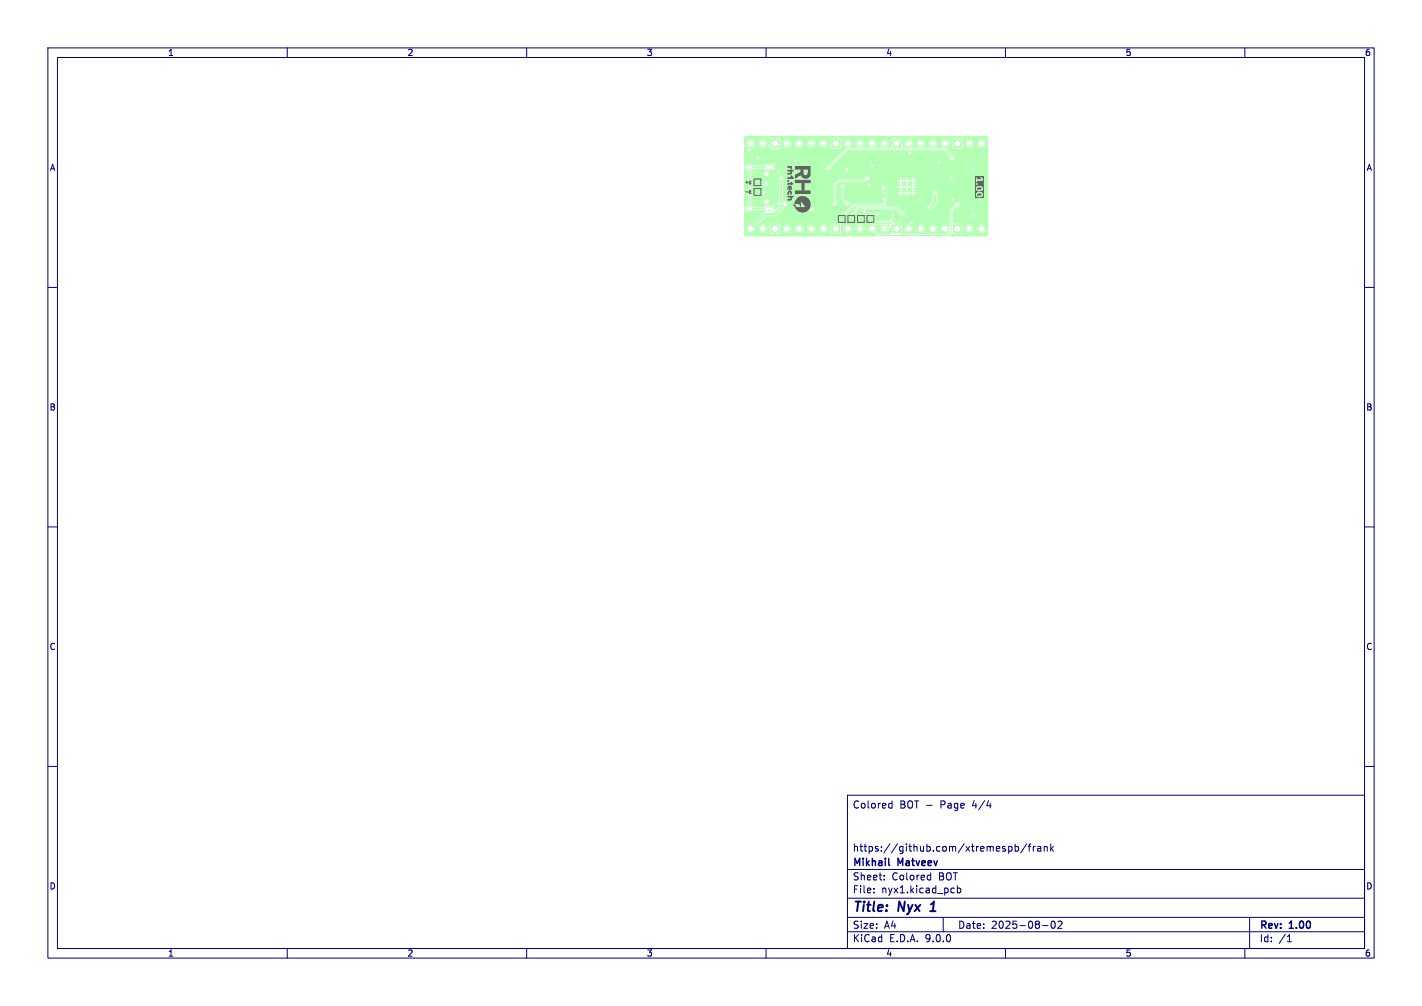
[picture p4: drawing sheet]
<svg xmlns="http://www.w3.org/2000/svg" width="297mm" height="210mm" viewBox="0 0 297 210" stroke-linecap="round" stroke-linejoin="round" font-family="sans-serif">
<g fill="#b3ffb3" stroke="#b3ffb3" stroke-width=".21">
<path d="M157.7 37.6h1v1h-1z"/>
<path d="M157.7 39.6h1v1h-1z"/>
<path d="M181.3 45.2h1v1h-1z"/>
<path d="M179.3 45.2h1v1h-1z"/>
<path d="M177.3 45.2h1v1h-1z"/>
<path d="M175.3 45.2h1v1h-1z"/>
<path d="M161 29.2h1.6v1.6h-1.6z"/>
<path d="M173.7 29.2h1.6v1.6h-1.6z"/>
<path d="M186.4 29.2h1.6v1.6h-1.6z"/>
<path d="M199.1 29.2h1.6v1.6h-1.6z"/>
<path d="M199.1 46.9h1.6v1.6h-1.6z"/>
<path d="M186.4 46.9h1.6v1.6h-1.6z"/>
<path d="M173.7 46.9h1.6v1.6h-1.6z"/>
<path d="M161 46.9h1.6v1.6h-1.6z"/>
<circle cx="188.2" cy="37.7" r=".3"/>
<circle cx="189.4" cy="37.7" r=".3"/>
<circle cx="190.7" cy="37.7" r=".3"/>
<circle cx="188.2" cy="39" r=".3"/>
<circle cx="189.4" cy="39" r=".3"/>
<circle cx="190.7" cy="39" r=".3"/>
<circle cx="188.2" cy="40.3" r=".3"/>
<circle cx="189.4" cy="40.3" r=".3"/>
<circle cx="190.7" cy="40.3" r=".3"/>
<circle cx="156.8" cy="30" r=".8"/>
<circle cx="159.3" cy="30" r=".8"/>
<circle cx="164.4" cy="30" r=".8"/>
<circle cx="166.9" cy="30" r=".8"/>
<circle cx="169.5" cy="30" r=".8"/>
<circle cx="172" cy="30" r=".8"/>
<circle cx="177.1" cy="30" r=".8"/>
<circle cx="179.6" cy="30" r=".8"/>
<circle cx="182.2" cy="30" r=".8"/>
<circle cx="184.7" cy="30" r=".8"/>
<circle cx="189.8" cy="30" r=".8"/>
<circle cx="192.3" cy="30" r=".8"/>
<circle cx="194.9" cy="30" r=".8"/>
<circle cx="197.4" cy="30" r=".8"/>
<circle cx="202.5" cy="30" r=".8"/>
<circle cx="205" cy="30" r=".8"/>
<circle cx="205" cy="47.7" r=".8"/>
<circle cx="202.5" cy="47.7" r=".8"/>
<circle cx="197.4" cy="47.7" r=".8"/>
<circle cx="194.9" cy="47.7" r=".8"/>
<circle cx="192.3" cy="47.7" r=".8"/>
<circle cx="189.8" cy="47.7" r=".8"/>
<circle cx="184.7" cy="47.7" r=".8"/>
<circle cx="182.2" cy="47.7" r=".8"/>
<circle cx="179.6" cy="47.7" r=".8"/>
<circle cx="177.1" cy="47.7" r=".8"/>
<circle cx="172" cy="47.7" r=".8"/>
<circle cx="169.5" cy="47.7" r=".8"/>
<circle cx="166.9" cy="47.7" r=".8"/>
<circle cx="164.4" cy="47.7" r=".8"/>
<circle cx="159.3" cy="47.7" r=".8"/>
<circle cx="156.8" cy="47.7" r=".8"/>
<circle cx="195.3" cy="40.1" r=".4"/>
<circle cx="194.1" cy="43.4" r=".4"/>
<circle cx="184.8" cy="41.6" r=".4"/>
<circle cx="184.6" cy="39.2" r=".4"/>
<circle cx="163.9" cy="42.6" r=".35"/>
<circle cx="163.1" cy="37.3" r=".35"/>
<circle cx="160" cy="38.2" r=".4"/>
<circle cx="159.6" cy="40.2" r=".4"/>
<circle cx="183.3" cy="44.7" r=".4"/>
<circle cx="188.4" cy="44.5" r=".4"/>
<circle cx="184.7" cy="42.7" r=".4"/>
<circle cx="199.9" cy="42.7" r=".4"/>
<circle cx="156.5" cy="31.3" r=".4"/>
<circle cx="158.3" cy="32.9" r=".4"/>
<circle cx="169.6" cy="43.7" r=".4"/>
<circle cx="196.1" cy="33.9" r=".4"/>
<circle cx="190.1" cy="31.9" r=".4"/>
<circle cx="203.3" cy="45" r=".4"/>
<circle cx="199" cy="41.6" r=".4"/>
<circle cx="198.6" cy="37.1" r=".4"/>
<circle cx="203.2" cy="35.3" r=".4"/>
<circle cx="198.9" cy="33.1" r=".4"/>
<circle cx="173.1" cy="35" r=".4"/>
<circle cx="182.3" cy="34.6" r=".4"/>
<circle cx="176.9" cy="42.5" r=".4"/>
<circle cx="174.4" cy="42.5" r=".4"/>
<circle cx="176" cy="38.9" r=".4"/>
<circle cx="181.5" cy="38.6" r=".4"/>
<circle cx="181.2" cy="37.2" r=".4"/>
<circle cx="176.9" cy="35.4" r=".4"/>
<circle cx="162.5" cy="42.5" r=".4"/>
<circle cx="162.6" cy="36" r=".4"/>
<circle cx="166.1" cy="33.6" r=".4"/>
<circle cx="180.5" cy="44.2" r=".4"/>
<circle cx="186.5" cy="44.9" r=".4"/>
<circle cx="190.4" cy="46.5" r=".4"/>
<circle cx="186" cy="46.1" r=".4"/>
<circle cx="185.9" cy="47" r=".4"/>
</g>
<path d="M156.2 34.9h.6M160.1 34.9h1.1M156.2 43.5h.6M160.1 43.5h1.1" fill="none" stroke="#b3ffb3" stroke-width="1"/>
<path d="M163.1 37.3v4.5l.9 .8M184.6 39.2l.2 .2v2.2M163.9 42.6l-2.1 2.1h-2l-3 3M195.3 40.1v2.1l-1.2 1.2" fill="none" stroke="#b3ffb3" stroke-width=".5"/>
<path d="M158.4 38.2h1.6M160.7 34.9h-4.2v8.6h4.2M158.3 40.2h1.3" fill="none" stroke="#b3ffb3" stroke-width=".3"/>
<path d="M176 38.9v2.6l.9 1M181.2 37.2l-.6 .5h-5.5l-.7 .8v4M198.9 33.1v-.5l-1.5-1.5h-20.4l-3.9 3.9M179.8 45.7l.7-.7h2v1l.4 .4h2.9l.2-.3M181.8 45.7l1 1h2.7l.4 .3M184.7 42.7h-6.2l-2.7 2.7M188.4 44.5l-1-1.1h-8.1l-1.5 1.5v.8M199.9 42.7l-1.2 1.3v4.4l-.8 .8h-14.3l-1.4-1.5" fill="none" stroke="#b3ffb3" stroke-width=".21"/>
<g fill="#b3ffb3">
<path d="M155.5 28.5l.4-.1h50l.3 .1 .2 .3v1.1h-.4a.96 .96 0 0 0-1-.9 .96 .96 0 0 0-.9 .9h-.7v-.2a.95 .95 0 0 0-1.4-.6h-1l-.2-.2h-.7v.6h-.3v-.6h-.8l-.2 .9h.7v.3h-.7l.1 .8 .9 .2v-.7h.3v.7l.8-.1 .1-.9h-.6v-.3h.6v-.7h1a.95 .95 0 0 0 0 1.7 .95 .95 0 0 0 1.4-.9h.7v.2a.96 .96 0 0 0 1 .8 .96 .96 0 0 0 .9-1h.4v3.2h-7l-.3-.6-1.5-1.5a.99 .99 0 0 0 .7-1.5 .99 .99 0 0 0-1.6-.2 .99 .99 0 0 0 .1 1.5h-1.4a1 1 0 0 0 .2-1.5 1 1 0 0 0-1.5 0 1 1 0 0 0 .2 1.5h-1.4a1 1 0 0 0 .2-1.5 1 1 0 0 0-1.5 0 1 1 0 0 0 .2 1.5h-1.4a1 1 0 0 0 .1-1.5 1 1 0 0 0-1.5 0 1 1 0 0 0 .2 1.5h-.8l-.1-.7h-.6v-.3h.6v-.7l-.2-.2h-.7v.6h-.3v-.6h-.8l-.2 .9h.7v.3h-.7v.7h-.8a1 1 0 0 0 .1-1.5 1 1 0 0 0-1.5 0 1 1 0 0 0 .2 1.5h-1.4a1 1 0 0 0 .2-1.5 1 1 0 0 0-1.5 0 1 1 0 0 0 .2 1.5h-1.4a1 1 0 0 0 .2-1.5 1 1 0 0 0-1.5 0 1 1 0 0 0 .2 1.5h-1.4a.99 .99 0 0 0 .2-1.3 .99 .99 0 0 0-1.3-.4h-1l-.2-.2h-.7v.6h-.3v-.6h-.7l-.2 .2-.1 .7 .7 .1h-1.1a.96 .96 0 0 0-1-.9 .96 .96 0 0 0-.9 .9h-.7v-.2a.96 .96 0 0 0-1-.7 .96 .96 0 0 0-.9 .9h-.6l-.1-.2a.96 .96 0 0 0-1-.7 .96 .96 0 0 0-.8 .9h-.7v-.2a.95 .95 0 0 0-1.4-.6h-1l-.2-.2h-.7v.6h-.3v-.6h-.7l-.2 .2-.1 .7 .7 .1h-1.1a.96 .96 0 0 0-1-.9 .96 .96 0 0 0-.9 .9h-.7v-.2a.96 .96 0 0 0-1.6-.4 .96 .96 0 0 0 .3 1.6 .96 .96 0 0 0 1.3-1h.7v.2a.96 .96 0 0 0 1 .8 .96 .96 0 0 0 .9-1h1.1v.2h-.7l.2 .9 .8 .1v-.7h.3v.7h.7l.2-.3v-.7h-.6v-.3h.6v-.7h1a.96 .96 0 0 0 0 1.7 .96 .96 0 0 0 1.4-.9h.7v.2a.96 .96 0 0 0 1 .8 .96 .96 0 0 0 .9-1h.6v.2a.96 .96 0 0 0 1.1 .8 .96 .96 0 0 0 .8-1h.7v.2a.96 .96 0 0 0 1 .8 .96 .96 0 0 0 .9-1h1.1v.2h-.7l.2 .9 .8 .1v-.7h.3v.7h.7l.2-.3v-.7h-.6v-.3h.6v-.7h1a1.05 1.05 0 0 0 .2 1.9l-3.5 3.4a.57 .57 0 0 0-.7 .5 .57 .57 0 0 0 .6 .6 .57 .57 0 0 0 .5-.7l3.4-3.4h20.1l1.3 1.3a.56 .56 0 0 0 .1 .9 .56 .56 0 0 0 .8-.5h7v3.2h-45.8v-.2a.48 .48 0 0 0-.8-.1 .48 .48 0 0 0 .2 .8 .48 .48 0 0 0 .6-.5h45.8v.8h-24.7v-.1a.61 .61 0 0 0-.8-.3 .61 .61 0 0 0-.3 .7l-5.6 .1-.9 .9v3.5l-.3 .6h-9.4l-.9-.9v-4a.51 .51 0 0 0-.1-.7 .51 .51 0 0 0-.6 0 .51 .51 0 0 0-.1 .7v.6h-2.2a.58 .58 0 0 0-.4-.5 .58 .58 0 0 0-.7 .2h-.5l-.1-.5-1.2 .1 .1 1.2 1.8-.2a.57 .57 0 0 0 .6 .3 .57 .57 0 0 0 .4-.6h2.2v1.9h-2.6v-.1a.59 .59 0 0 0-1-.1h-.2l-.1-.5-1.2 .1v1.2h1.1l.2-.2a1.01 1.01 0 0 0 1.2 0v-.4h2.6l.1 1.9h-2.2a.48 .48 0 0 0-.7-.3 .48 .48 0 0 0 0 .8 .48 .48 0 0 0 .7-.3v-.2h2.2l.5 .6-1.7 1.7h-.3a.7 .7 0 0 0 .6-.7 .7 .7 0 0 0-.6-.7h-1.2l-.6 .3h-2.1l-.6-.3v-7.3l.6-.4h2.1l.6 .3h1.3a.65 .65 0 0 0 .5-.6 .65 .65 0 0 0-.6-.7h-1.2l-.6 .4h-2.1l-.4-.3-.9-.1a.65 .65 0 0 0-.6 .7 .65 .65 0 0 0 .6 .6l.1 7.3a.7 .7 0 0 0-.6 .6 .7 .7 0 0 0 .4 .8h1l.4-.4h2.1l.5 .4-.4 .2-2.5 2.4a.97 .97 0 0 0-1.3 .9 .97 .97 0 0 0 1.1 1 .97 .97 0 0 0 .8-1.3l2.2-2.3 2.1-.1 2.3-2.1 .1-.4 9.4 .1a.57 .57 0 0 0 .9 .3 .57 .57 0 0 0-.1-1v-3.3l.6-.6h5.5l.4-.3a.56 .56 0 0 0 .6-.6h24.7l-18.5 .1 .3 .3 .3-.3h.6l.3 .3 .3-.3h.7l.3 .3 .3-.3h15.4v.4h-15.1l-.1-.2-.3 .3a.2 .2 0 0 0-.2-.2 .2 .2 0 0 0-.2 .2l-.3-.3-.1 .2-.1-.2-.3 .3-.3-.1-.1 .1-.4-.3-.1 .2-.1-.2-.3 .3-.3-.1-.2 .1-.3-.3v.6l.4-.3a.21 .21 0 0 0 .2 .2 .21 .21 0 0 0 .2-.2l.3 .3 .1-.1 .1 .1 .4-.3a.21 .21 0 0 0 .2 .2 .21 .21 0 0 0 .2-.2l.3 .3 .1-.1 .1 .1 .3-.3a.21 .21 0 0 0 .3 .2 .21 .21 0 0 0 .2-.2l.2 .3 .1-.4h15.1v.6h-15.4l-.3-.3-.3 .3h-.7l-.3-.3-.3 .3h-.6l-.3-.3-.3 .3 .1 .1-.1 .2 .3 .3 .3-.3-.1-.2 .7-.1 .2 .1-.2 .2 .3 .3 .3-.3-.1-.2 .8-.1 .2 .1-.2 .2 .3 .3 .3-.3-.1-.1 .1-.2h15.4v.7h-15.1l-.1-.2-.2 .3-.3-.2-.2 .2-.3-.3-.1 .1-.1-.1-.3 .3-.3-.2-.2 .2-.3-.3-.1 .1-.1-.1-.3 .3-.3-.2-.2 .2-.3-.3v.6l.4-.3a.21 .21 0 0 0 .2 .2 .21 .21 0 0 0 .2-.2l.3 .3 .1-.1 .1 .1 .4-.3a.21 .21 0 0 0 .2 .2 .21 .21 0 0 0 .2-.2l.3 .3 .1-.1 .1 .1 .3-.3a.21 .21 0 0 0 .3 .2 .21 .21 0 0 0 .2-.2l.2 .3 .1-.4h15.1v.6h-15.4l-.3-.3-.3 .3h-.7l-.3-.3-.3 .3h-.6l-.3-.3-.3 .3 .1 .1-.1 .2 .3 .3 .3-.3-.2-.1 .2-.2 .7 .1-.1 .2 .3 .3 .3-.3-.1-.1 .1-.2 .8 .1-.1 .2 .3 .3 .3-.3-.1-.1 .1-.2h15.4v.5h-10.6v-.1a.56 .56 0 0 0-.7-.3 .56 .56 0 0 0-.4 .6h-3.4l-.1-.2-.2 .2-.3-.1-.2 .2-.3-.3-.1 .1-.1-.1-.3 .2-.3-.1-.2 .2-.3-.3-.1 .1-.1-.1-.3 .2-.3-.1-.2 .2-.3-.3v.6l.4-.3a.21 .21 0 0 0 .2 .1 .21 .21 0 0 0 .2-.2l.3 .4 .1-.2 .1 .2 .4-.3a.21 .21 0 0 0 .2 .1 .21 .21 0 0 0 .2-.2l.3 .4 .1-.2 .1 .2 .3-.3a.21 .21 0 0 0 .3 .1 .21 .21 0 0 0 .2-.2l.2 .4 .1-.4h3.4l.2 .6h-3.9l-.3-.3-.3 .3h-.7l-.3-.3-.3 .3h-.6l-.3-.3-.3 .3h7v1.2l-.9 .9a.56 .56 0 0 0-.5 .6 .56 .56 0 0 0 .6 .5 .56 .56 0 0 0 .5-.6l1.1-1.1v-1.8l.1-.5h10.6v7.6h-.4a.96 .96 0 0 0-1-.8 .96 .96 0 0 0-.9 .8h-.7v-.1a.96 .96 0 0 0-1.6-.5 .96 .96 0 0 0 .4 1.6 .96 .96 0 0 0 1.2-1h.7v.2a.96 .96 0 0 0 1 .9 .96 .96 0 0 0 .9-1.1h.4v1.4l-.4 .3h-7.8l.6-.7 .3 .2h.7v-.6h.3v.6h.7l.2-.2v-.7h-.6v-.3h.6l-.1-.9-.8-.1v.7h-.3v-.7h-.9v-2.5l.8-.8a.57 .57 0 0 0 .7-.5 .57 .57 0 0 0-.6-.6 .57 .57 0 0 0-.5 .7l-.8 .9-.1 .6h-9.4a.61 .61 0 0 0-.8-.5l-.8-.7h-2.2l-.1-.1a.65 .65 0 0 0-.1-.9v-.1a.57 .57 0 0 0 .2-.9v-1.9a.58 .58 0 0 0-.5-.6 .58 .58 0 0 0-.7 .4 .58 .58 0 0 0 .4 .7v1.5a.78 .78 0 0 0 .1 .9l-.3 .2h-6.7l-.3-.4-.5-.1-.5-.5v-2a.56 .56 0 0 0 .2-.9 .56 .56 0 0 0-.9 0 .56 .56 0 0 0 .2 .9v2.2l.7 .7a.57 .57 0 0 0 .4 .7 .57 .57 0 0 0 .7-.6h6.7l-5.8 .1-2.6 2.5-.6 .1v1.2h1.2l.1-1.2 2.2-2.1h5.5l.1 .1-5.1 .1-1.5 1.5a.37 .37 0 0 1-.5 .4v1.2l1.1 .1 .2-.2v-1l-.4-.2 1.3-1.3h7.8l.7 .6a.57 .57 0 0 0 .4 .7 .57 .57 0 0 0 .7-.6h9.4v3a1 1 0 0 0-1.1-.6 1 1 0 0 0-.8 .8h-.7v-.1a.96 .96 0 0 0-1-.7 .96 .96 0 0 0-.9 .8h-.6l-.1-.1a.96 .96 0 0 0-1-.7 .96 .96 0 0 0-.8 .8h-.7v-.1a.96 .96 0 0 0-1.6-.5 .96 .96 0 0 0 .4 1.6 .96 .96 0 0 0 1.2-1h.7v.2a.96 .96 0 0 0 1 .9 .96 .96 0 0 0 .9-1.1h.6v.2a.96 .96 0 0 0 1.1 .9 .96 .96 0 0 0 .8-1.1h.7v.2a1.03 1.03 0 0 0 .8 .9 1.03 1.03 0 0 0 1.1-.6v.2l-.6 .6h-9.5v-1h-.6v-.3h.6v-.8l-.9-.2v.7h-.3v-.7h-.7a.61 .61 0 0 0-.1-1 .61 .61 0 0 0-.9 .5h-2.4l-.2-.3v-.9l-.2-.2h-2.1l-.4 .3-.9 .1v1.2h1.2l.1-.9 .6-.2 .1 1.1 .9 .1 .3 .3v.1a.95 .95 0 0 0-1.2 .8h-.6l-.1-.1a.96 .96 0 0 0-1-.7 .96 .96 0 0 0-.8 .8h-.7v-.1a.95 .95 0 0 0-1.4-.6h-1l-.2-.3h-.7v.7h-.3v-.7h-.7l-.2 .3-.1 .7h.7h-1.1a.96 .96 0 0 0-1-.8 .96 .96 0 0 0-.9 .8h-.7v-.1a.96 .96 0 0 0-1-.7 .96 .96 0 0 0-.9 .8h-.6l-.1-.1a.96 .96 0 0 0-1-.7 .96 .96 0 0 0-.8 .8h-.7v-.1a.95 .95 0 0 0-1.4-.6h-1l-.2-.3h-.7v.7h-.3v-.7h-.7l-.2 .3-.1 .7h.7h-1.1a.96 .96 0 0 0-1.5-.7 .96 .96 0 0 0 0 1.7 .96 .96 0 0 0 1.5-.8v-.2h1.1v.3h-.7l.1 .7 .2 .2h.7v-.6h.3v.6h.7l.2-.2v-.7h-.6v-.3h.6v-.7h1a.95 .95 0 0 0 0 1.7 .95 .95 0 0 0 1.4-1h.7v.2a.96 .96 0 0 0 1 .9 .96 .96 0 0 0 .9-1.1h.6v.2a.96 .96 0 0 0 1.1 .9 .96 .96 0 0 0 .8-1.1h.7v.2a.96 .96 0 0 0 1 .9 .96 .96 0 0 0 .9-1.1h1.1v.3h-.7l.2 .9h.8v-.6h.3v.6h.7l.2-.2v-.7h-.6v-.3h.6v-.7h1a.96 .96 0 0 0 0 1.7 .96 .96 0 0 0 1.4-1h.7v.2a.96 .96 0 0 0 1 .9 .96 .96 0 0 0 .9-1.1h.6v.2a1.02 1.02 0 0 0 1.5 .8l.6 .7-27.7-.1-.2-.4v-19.9z"/>
<path d="M182.8 46.9h1.3a1 1 0 0 0 .2 1.7 1 1 0 0 0 1.4-1h1.1v.3h-.7l.1 1h-2.5l-.7-.7a1.24 1.24 0 0 0-.2-1.3z"/>
</g>
<g fill="#fff" stroke="#fff" stroke-width=".21">
<circle cx="195.3" cy="40.1" r=".2"/>
<circle cx="194.1" cy="43.4" r=".2"/>
<circle cx="184.8" cy="41.6" r=".2"/>
<circle cx="184.6" cy="39.2" r=".2"/>
<circle cx="163.9" cy="42.6" r=".25"/>
<circle cx="163.1" cy="37.3" r=".25"/>
<circle cx="160" cy="38.2" r=".2"/>
<circle cx="159.6" cy="40.2" r=".2"/>
<circle cx="183.3" cy="44.7" r=".2"/>
<circle cx="188.4" cy="44.5" r=".2"/>
<circle cx="184.7" cy="42.7" r=".2"/>
<circle cx="199.9" cy="42.7" r=".2"/>
<circle cx="156.5" cy="31.3" r=".2"/>
<circle cx="158.3" cy="32.9" r=".2"/>
<circle cx="169.6" cy="43.7" r=".2"/>
<circle cx="196.1" cy="33.9" r=".2"/>
<circle cx="190.1" cy="31.9" r=".2"/>
<circle cx="203.3" cy="45" r=".2"/>
<circle cx="199" cy="41.6" r=".2"/>
<circle cx="198.6" cy="37.1" r=".2"/>
<circle cx="203.2" cy="35.2" r=".2"/>
<circle cx="198.9" cy="33.1" r=".2"/>
<circle cx="173.1" cy="35" r=".2"/>
<circle cx="182.3" cy="34.6" r=".2"/>
<circle cx="176.9" cy="42.5" r=".2"/>
<circle cx="174.4" cy="42.5" r=".2"/>
<circle cx="176" cy="38.9" r=".2"/>
<circle cx="181.5" cy="38.6" r=".2"/>
<circle cx="181.2" cy="37.2" r=".2"/>
<circle cx="176.9" cy="35.4" r=".2"/>
<circle cx="162.5" cy="42.5" r=".2"/>
<circle cx="162.6" cy="36" r=".2"/>
<circle cx="166.1" cy="33.6" r=".2"/>
<circle cx="180.5" cy="44.2" r=".2"/>
<circle cx="186.5" cy="44.9" r=".2"/>
<circle cx="190.4" cy="46.5" r=".2"/>
<circle cx="186" cy="46.1" r=".2"/>
<circle cx="185.9" cy="47" r=".2"/>
<circle cx="188.2" cy="37.7" r=".17"/>
<circle cx="189.4" cy="37.7" r=".17"/>
<circle cx="190.7" cy="37.7" r=".17"/>
<circle cx="188.2" cy="39" r=".17"/>
<circle cx="189.4" cy="39" r=".17"/>
<circle cx="190.7" cy="39" r=".17"/>
<circle cx="188.2" cy="40.3" r=".17"/>
<circle cx="189.4" cy="40.3" r=".17"/>
<circle cx="190.7" cy="40.3" r=".17"/>
<circle cx="156.8" cy="30" r=".5"/>
<circle cx="159.3" cy="30" r=".5"/>
<circle cx="161.8" cy="30" r=".5"/>
<circle cx="164.4" cy="30" r=".5"/>
<circle cx="166.9" cy="30" r=".5"/>
<circle cx="169.5" cy="30" r=".5"/>
<circle cx="172" cy="30" r=".5"/>
<circle cx="174.5" cy="30" r=".5"/>
<circle cx="177.1" cy="30" r=".5"/>
<circle cx="179.6" cy="30" r=".5"/>
<circle cx="182.2" cy="30" r=".5"/>
<circle cx="184.7" cy="30" r=".5"/>
<circle cx="187.2" cy="30" r=".5"/>
<circle cx="189.8" cy="30" r=".5"/>
<circle cx="192.3" cy="30" r=".5"/>
<circle cx="194.9" cy="30" r=".5"/>
<circle cx="197.4" cy="30" r=".5"/>
<circle cx="199.9" cy="30" r=".5"/>
<circle cx="202.5" cy="30" r=".5"/>
<circle cx="205" cy="30" r=".5"/>
<circle cx="205" cy="47.7" r=".5"/>
<circle cx="202.5" cy="47.7" r=".5"/>
<circle cx="199.9" cy="47.7" r=".5"/>
<circle cx="197.4" cy="47.7" r=".5"/>
<circle cx="194.9" cy="47.7" r=".5"/>
<circle cx="192.3" cy="47.7" r=".5"/>
<circle cx="189.8" cy="47.7" r=".5"/>
<circle cx="187.2" cy="47.7" r=".5"/>
<circle cx="184.7" cy="47.7" r=".5"/>
<circle cx="182.2" cy="47.7" r=".5"/>
<circle cx="179.6" cy="47.7" r=".5"/>
<circle cx="177.1" cy="47.7" r=".5"/>
<circle cx="174.5" cy="47.7" r=".5"/>
<circle cx="172" cy="47.7" r=".5"/>
<circle cx="169.5" cy="47.7" r=".5"/>
<circle cx="166.9" cy="47.7" r=".5"/>
<circle cx="164.4" cy="47.7" r=".5"/>
<circle cx="161.8" cy="47.7" r=".5"/>
<circle cx="159.3" cy="47.7" r=".5"/>
<circle cx="156.8" cy="47.7" r=".5"/>
<circle cx="160.2" cy="42.1" r=".32"/>
<circle cx="160.2" cy="36.3" r=".32"/>
</g>
<path d="M156.2 34.9h.6M160.1 34.9h1.1M156.2 43.5h.6M160.1 43.5h1.1" fill="none" stroke="#fff" stroke-width=".6"/>
<path d="M155.8 40h.4" fill="none" stroke="#626262" stroke-width=".21"/>
<g fill="#626262">
<path d="M166.4 41.4l.6-.4 .8-.1 .8 .3 .5 .6 .2 .7-.1 .8-.4 .6-.7 .4a1.75 1.75 0 0 1-2.1-1.1l-.4-.6h.3l.5 .6h1.8l-.9-1.2v.6l-.8-1 .8 1h-.4l-.7-.8z"/>
<path d="M166.2 41.8l.7 .8h-1z"/>
<path d="M166 34.7h3.3v.7h-1.5v.9l.5 .3 .4-.3v-.9h.6v1l-.2 .5-.4 .3-.7 .1-.4-.2-.3-.5-1.3 .7v-.8l1.2-.6v-.5h-1.2z"/>
<path d="M166.9 42.6h.4v.6z"/>
<path d="M166 37.5h3.3v.7h-1.3v1.6h1.3v.7h-3.3v-.7h1.4v-1.6h-1.4z"/>
<path d="M204.1 40.5l.8-.1 .1 .3-.2 .1h-.6z"/>
<path d="M204.1 39.2h.8l.1 .2-.2 .2h-.6z"/>
<path d="M203.6 36.7h1.9v.6l-.7-.4-.1 .2 .4 .3h-1v-.4h-.3v1h.3v-.3h1.2v-.4h.2v1.1h-1.3a.19 .19 0 0 0-.3-.1 .19 .19 0 0 0 0 .3 .19 .19 0 0 0 .3-.1l1.3-.1v1h-.2a.72 .72 0 0 0-.9-.7 .72 .72 0 0 0-.4 1.1l.9 .1 .3-.2 .1-.3h.2v1.2h-.2a.72 .72 0 0 0-.9-.6 .72 .72 0 0 0-.4 1l.9 .2 .3-.3 .1-.3h.2v.8h-1.9z"/>
<path d="M164.5 34.7h.9l-.1 .3 .1 .3h-.3l-.1-.3h-.5z"/>
<path d="M164.5 35.4h1.3v.4h-.5l.1 .3-.1 .3h-.8v-.3h.5l.1-.2-.1-.1h-.5z"/>
<path d="M164.5 37h.8l-.3-.2 .3-.3 .5 .5v.4h-1.3z"/>
<path d="M164.5 38.2l.9-.2v.1h.3v.4h-.3v.2l-.6-.2-.3 .2z"/>
<path d="M164.6 38.9a.5 .5 0 0 1 .5-.1 .5 .5 0 0 1 .3 .5l-.4-.2v.3l.4-.1v.1l-.2 .3-.4 .1v-.7v.4l-.2 .2-.2-.4z"/>
<path d="M164.6 40a.52 .52 0 0 1 .7 0 .52 .52 0 0 1-.1 .8l-.2-.3a.19 .19 0 0 0 .1-.3 .19 .19 0 0 0-.3 0 .19 .19 0 0 0 0 .3l-.2 .3-.1-.2z"/>
<path d="M164.5 40.9h1.3v.3h-.5l.1 .3-.1 .3-.8 .1v-.4h.5l.1-.1-.1-.2h-.5z"/>
<circle cx="164.6" cy="37.8" r=".21"/>
</g>
<path d="M157.5 37.4h1.4v1.4h-1.4zM157.5 39.4h1.4v1.4h-1.4zM175.1 45h1.4v1.4h-1.4zM177.1 45h1.4v1.4h-1.4zM179.1 45h1.4v1.4h-1.4zM181.1 45h1.4v1.4h-1.4z" fill="none" stroke="#626262" stroke-width=".21"/>
<g fill="none" stroke="#000080" stroke-width=".21">
<path d="M10 10h277v190h-277zM12 12h273v186h-273zM60 10v2M110 10v2M160 10v2M210 10v2M260 10v2M10 60h2M285 60h2M10 110h2M285 110h2M10 160h2"/>
<path d="M177 166h108v32h-108zM185.9 167.7l.4 .1M186.3 167.2v1.5M186.3 168.6l-.4 .1M206.1 168.2h.9M210.7 176.8l.4-.1 .3 .3-.2 .6h-.5M212 176.8l.5-.1 .2 .3-.1 .6h-.6M212 176.2v1.5M214.5 176.1l-1.3 2M214.7 176.7h.6M215.3 176.2l-.3 .2v1.3M215.8 176.7v1"/>
<path d="M216.2 176.7l-.4 .3M216.7 176.8h.6l.1 .9M217.4 177.1h-.5l-.2 .2 .2 .4 .5-.1M218.1 176.8l.2-.1 .4 .1v.9M218.1 176.7v1M219.5 176.2v1.5M219.6 177.1l.4 .6M220 176.7l-.5 .6M285 160h2M60 198v2M110 198v2M160 198v2"/>
<path d="M177 194.5h108M177 191.5h108M177 187.5h108M177 181.5h108M182.5 186.3v.1M182.5 185.5v.1M184.7 183.6v.1M184.7 182.8v.1M194 182.7l.4 .1M194.4 182.2v1.5M194.4 183.6l-.4 .1M197 191.5v3"/>
<path d="M198.9 185.4l.4 .1M199.3 186.3l-.4 .1M200 185.5l.4-.1 .3 .3-.2 .6h-.5M200 184.9v1.5M210 198v2M217.7 193.2h1.2M219.7 192.4l.2-.1a.8 .8 0 0 1 .5 .7 .8 .8 0 0 1-.5 .8 1 1 0 0 1-.2-1.4zM221 192.4l.5-.1 .3 .4-.9 1.1h.9M260 198v2M261 191.5v6.5M268.9 196.6h.8M269 195.5l.3-.4v1.5"/>
</g>
<path d="M194.3 190.2h1.1M194.8 188.5l-.4 .3" fill="none" stroke="#000080" stroke-width=".4"/>
<path d="M185.6 180.5l.2 .2" fill="none" stroke="#000080" stroke-width=".3"/>
<g font-size="2.8" fill="#000080">
<text x="178" y="190.9">Title:</text>
<text x="187.7" y="190.9">Nyx</text>
<text x="195.2" y="190.9">1</text>
</g>
<g font-size="2.1" fill="#000080">
<text x="178" y="169">Colored</text>
<text x="187.9" y="169">BOT -</text>
<text x="196.5" y="169">Page</text>
<text x="203.3" y="169">4/4</text>
<text x="178" y="178">https://github.com/xtremespb/frank</text>
<text x="178" y="184">Sheet:</text>
<text x="178" y="181.2">Mikhail</text>
<text x="186.2" y="184">Colored</text>
<text x="187.6" y="181.2">Matveev</text>
<text x="196.1" y="184">BOT</text>
<text x="178" y="186.7">File:</text>
<text x="184.1" y="186.7">nyx1.kicad_pcb</text>
<text x="178" y="196.9">KiCad</text>
<text x="178" y="194.1">Size:</text>
<text x="184.7" y="194.1">A4</text>
<text x="185.7" y="196.9">E.D.A.</text>
<text x="193.3" y="196.9">9.0.0</text>
<text x="200" y="194.1">Date:</text>
<text x="207" y="194.1">2025-08-02</text>
<text x="263" y="194.3">Rev:</text>
<text x="263" y="196.9">Id:</text>
<text x="267.1" y="196.9">/1</text>
<text x="269.4" y="194.3">1.00</text>
</g>
<g font-size="1.8" fill="#000080">
<text x="35" y="11.9">1</text>
<text x="85" y="11.9">2</text>
<text x="135" y="11.9">3</text>
<text x="185" y="11.9">4</text>
<text x="235" y="11.9">5</text>
<text x="285" y="11.9">6</text>
<text x="10.3" y="35.9">A</text>
<text x="285.4" y="35.9">A</text>
<text x="10.3" y="85.9">B</text>
<text x="285.3" y="85.9">B</text>
<text x="10.3" y="135.9">C</text>
<text x="285.3" y="135.9">C</text>
<text x="10.3" y="185.9">D</text>
<text x="285.3" y="185.9">D</text>
<text x="35" y="199.9">1</text>
<text x="85" y="199.9">2</text>
<text x="135" y="199.9">3</text>
<text x="185" y="199.9">4</text>
<text x="235" y="199.9">5</text>
<text x="285" y="199.9">6</text>
</g>
<g font-size=".8" fill="#626262">
<text x="157" y="39.7" transform="rotate(-180 157 39.7)">D-</text>
<text x="157" y="37.7" transform="rotate(-180 157 37.7)">D+</text>
</g>
</svg>
